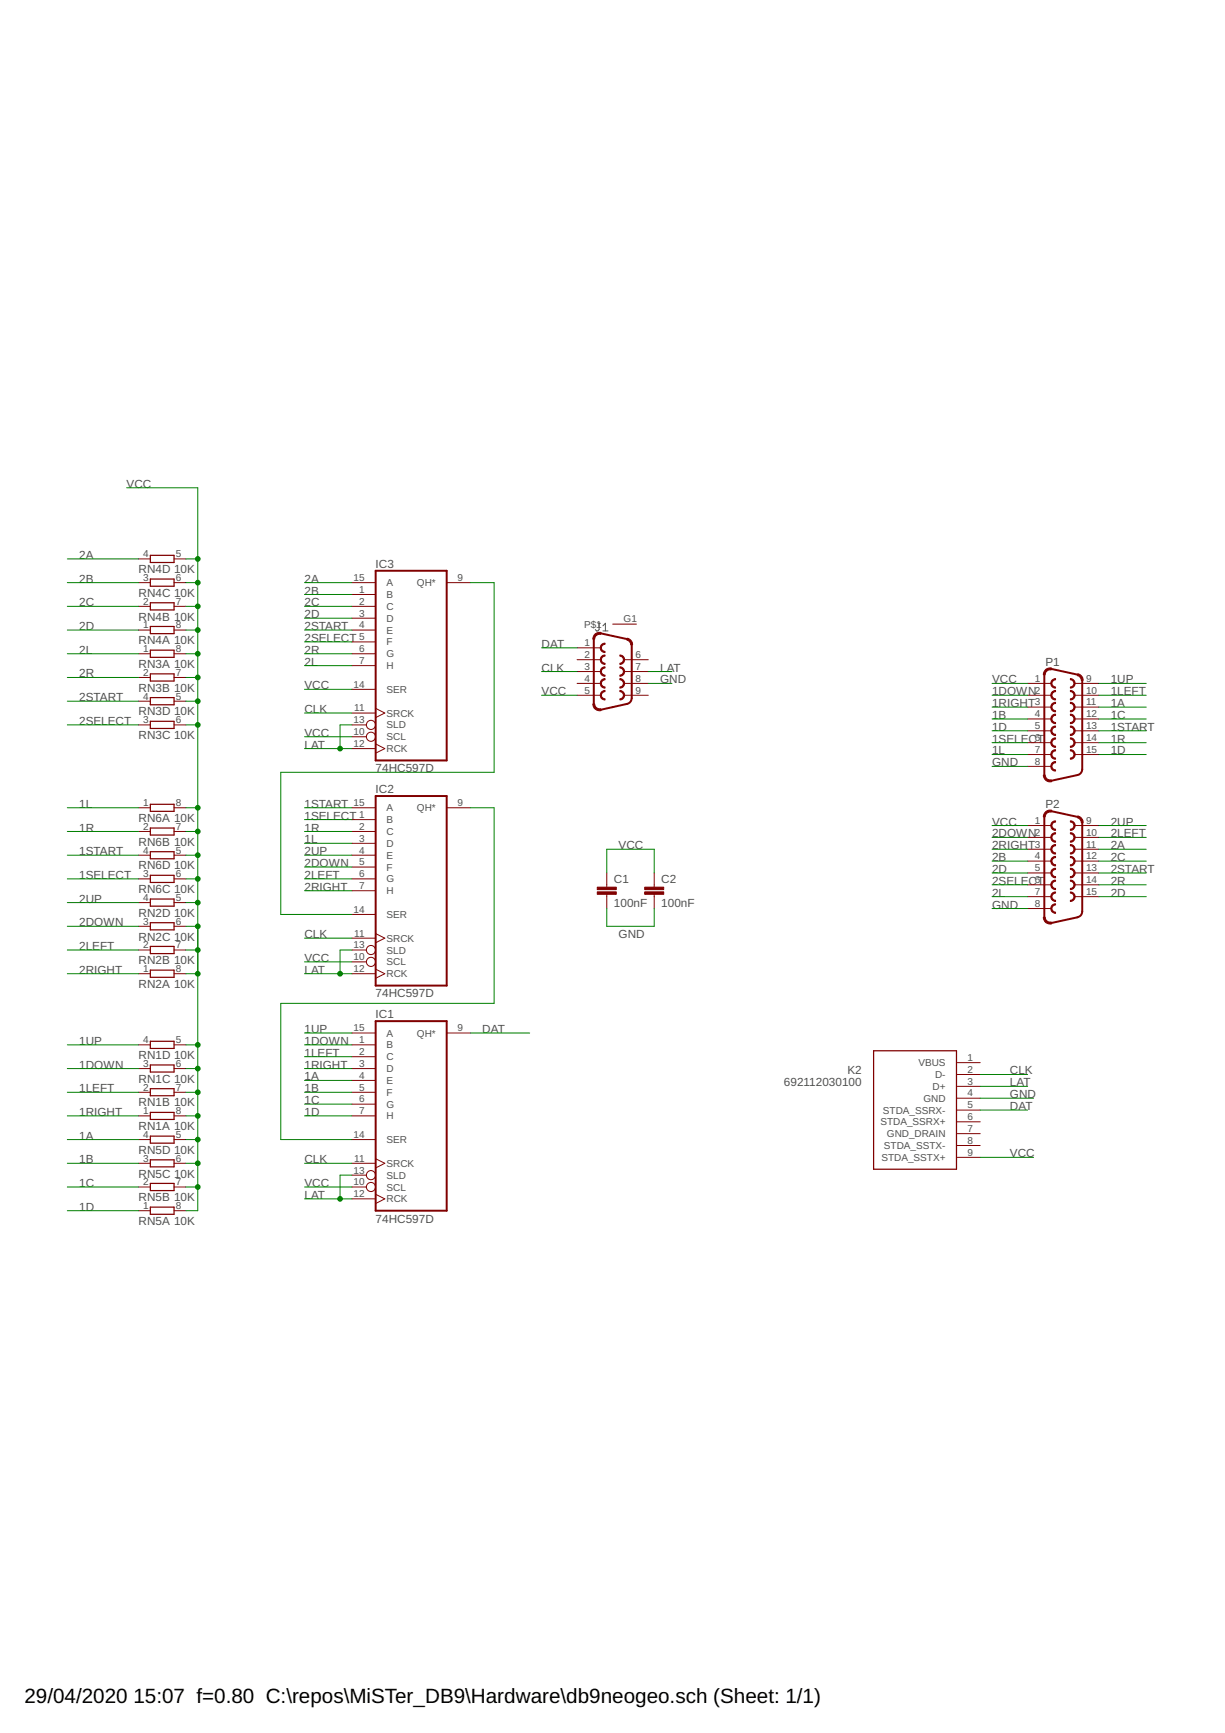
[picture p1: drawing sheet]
<svg xmlns="http://www.w3.org/2000/svg" width="210mm" height="297mm" viewBox="0 0 210 297" stroke-linecap="round" stroke-linejoin="round" font-family="sans-serif">
<path d="M102.4 106.8h.5M102.7 106.8v1.1l-.3 .2h-.2l-.2-.2M103.3 108.1h.9M103.3 107.3l.4-.5v1.3" fill="none" stroke="#505050" stroke-width=".17"/>
<g fill="#800000" stroke="#800000" stroke-width=".17">
<path d="M103.1 112.5l.4-.2h.2v.2a.61 .61 0 0 0-.6 .6 .61 .61 0 0 0 .6 .6v.2a.81 .81 0 0 1-.8-.5 .81 .81 0 0 1 .2-.9z" fill-rule="evenodd"/>
<path d="M106.2 112.3a.8 .8 0 0 1 .8 .8 .8 .8 0 0 1-.8 .8v-.2a.61 .61 0 0 0 .6-.6 .61 .61 0 0 0-.6-.6z" fill-rule="evenodd"/>
<path d="M103.1 110.4l.4-.2h.2v.2a.61 .61 0 0 0-.6 .6 .61 .61 0 0 0 .6 .7v.1a.81 .81 0 0 1-.8-.5 .81 .81 0 0 1 .2-.9z" fill-rule="evenodd"/>
<path d="M106.2 116.3a.81 .81 0 0 1 .8 .8 .81 .81 0 0 1-.8 .8v-.1a.61 .61 0 0 0 .6-.7 .61 .61 0 0 0-.6-.6z" fill-rule="evenodd"/>
<path d="M103.1 114.5l.4-.2h.2v.2a.61 .61 0 0 0-.6 .6 .61 .61 0 0 0 .6 .6v.2a.81 .81 0 0 1-.8-.5 .81 .81 0 0 1 .2-.9z" fill-rule="evenodd"/>
<path d="M106.2 114.3a.8 .8 0 0 1 .8 .8 .8 .8 0 0 1-.8 .8v-.2a.61 .61 0 0 0 .6-.6 .61 .61 0 0 0-.6-.6z" fill-rule="evenodd"/>
<path d="M103.1 116.5l.4-.2h.2v.2a.61 .61 0 0 0-.6 .6 .61 .61 0 0 0 .6 .7v.1a.81 .81 0 0 1-.8-.5 .81 .81 0 0 1 .2-.9z" fill-rule="evenodd"/>
<path d="M106.2 118.3a.81 .81 0 0 1 .8 .9 .81 .81 0 0 1-.8 .8v-.2a.61 .61 0 0 0 .6-.6 .61 .61 0 0 0-.6-.6z" fill-rule="evenodd"/>
<path d="M103.1 118.6l.4-.3h.2v.3a.61 .61 0 0 0-.6 .6 .61 .61 0 0 0 .6 .6v.2a.81 .81 0 0 1-.8-.5 .81 .81 0 0 1 .2-.9z" fill-rule="evenodd"/>
<path d="M102 108.6l.8-.2h.2l-.1 .3a.85 .85 0 0 0-1 .9h-.3v-.2z" fill-rule="evenodd"/>
<path d="M107.5 109.4l.3 .1a1.08 1.08 0 0 1 .6 1h-.3l-.2-.4-.5-.4z" fill-rule="evenodd"/>
<path d="M101.6 120.6h.3a.85 .85 0 0 0 1 .9l.1 .3a1.16 1.16 0 0 1-1.4-1.2z" fill-rule="evenodd"/>
<path d="M180.3 116.5l.4-.2h.2v.2a.61 .61 0 0 0-.6 .6 .61 .61 0 0 0 .6 .7v.1a.81 .81 0 0 1-.8-.5 .81 .81 0 0 1 .2-.9z" fill-rule="evenodd"/>
<path d="M183.4 116.3a.81 .81 0 0 1 .8 .8 .81 .81 0 0 1-.8 .8v-.1a.61 .61 0 0 0 .6-.7 .61 .61 0 0 0-.6-.6z" fill-rule="evenodd"/>
<path d="M180.3 118.6l.4-.3h.2v.3a.61 .61 0 0 0-.6 .6 .61 .61 0 0 0 .6 .6v.2a.81 .81 0 0 1-.8-.5 .81 .81 0 0 1 .2-.9z" fill-rule="evenodd"/>
<path d="M183.4 118.3a.81 .81 0 0 1 .8 .9 .81 .81 0 0 1-.8 .8v-.2a.61 .61 0 0 0 .6-.6 .61 .61 0 0 0-.6-.6z" fill-rule="evenodd"/>
<path d="M180.3 120.6l.6-.2v.2a.61 .61 0 0 0-.6 .6 .61 .61 0 0 0 .6 .6v.2a.82 .82 0 0 1-.8-.5 .82 .82 0 0 1 .2-.9z" fill-rule="evenodd"/>
<path d="M183.4 120.4a.81 .81 0 0 1 .8 .8 .81 .81 0 0 1-.8 .8v-.2a.61 .61 0 0 0 .6-.6 .61 .61 0 0 0-.6-.6z" fill-rule="evenodd"/>
<path d="M180.3 122.6l.6-.2v.2a.61 .61 0 0 0-.6 .6 .61 .61 0 0 0 .6 .6v.2a.82 .82 0 0 1-.8-.5 .82 .82 0 0 1 .2-.9z" fill-rule="evenodd"/>
<path d="M183.4 122.4a.81 .81 0 0 1 .8 .8 .81 .81 0 0 1-.8 .8v-.2a.61 .61 0 0 0 .6-.6 .61 .61 0 0 0-.6-.6z" fill-rule="evenodd"/>
<path d="M180.3 124.6l.6-.2v.3a.6 .6 0 0 0-.6 .6 .6 .6 0 0 0 .6 .6v.2a.82 .82 0 0 1-.8-.6 .82 .82 0 0 1 .2-.9z" fill-rule="evenodd"/>
<path d="M183.4 124.4a.81 .81 0 0 1 .8 .9 .81 .81 0 0 1-.8 .8v-.2a.6 .6 0 0 0 .6-.6 .6 .6 0 0 0-.6-.6z" fill-rule="evenodd"/>
<path d="M180.3 126.7l.6-.2v.2a.6 .6 0 0 0-.6 .6 .6 .6 0 0 0 .6 .6v.2a.82 .82 0 0 1-.8-.5 .82 .82 0 0 1 .2-.9z" fill-rule="evenodd"/>
<path d="M183.4 126.5a.81 .81 0 0 1 .8 .8 .81 .81 0 0 1-.8 .8v-.2a.6 .6 0 0 0 .6-.6 .6 .6 0 0 0-.6-.6z" fill-rule="evenodd"/>
<path d="M180.3 128.7l.6-.2v.2a.6 .6 0 0 0-.6 .6 .6 .6 0 0 0 .6 .6v.2a.82 .82 0 0 1-.8-.5 .82 .82 0 0 1 .2-.9z" fill-rule="evenodd"/>
<path d="M183.4 128.5a.81 .81 0 0 1 .8 .8 .81 .81 0 0 1-.8 .8v-.2a.6 .6 0 0 0 .6-.6 .6 .6 0 0 0-.6-.6z" fill-rule="evenodd"/>
<path d="M180.3 130.7l.6-.2v.2a.6 .6 0 0 0-.6 .6 .6 .6 0 0 0 .6 .7v.2a.82 .82 0 0 1-.8-.6 .82 .82 0 0 1 .2-.9z" fill-rule="evenodd"/>
<path d="M179.2 114.7l.9-.2h.1l-.1 .3a.85 .85 0 0 0-1 .9h-.3v-.2z" fill-rule="evenodd"/>
<path d="M184.7 115.5l.3 .1 .4 .4 .2 .6h-.3l-.2-.4-.5-.4z" fill-rule="evenodd"/>
<path d="M178.8 132.8h.3a.85 .85 0 0 0 1 .9l.1 .3a1.16 1.16 0 0 1-1.4-1.2z" fill-rule="evenodd"/>
<path d="M180.3 140.9l.6-.2v.2a.6 .6 0 0 0-.6 .6 .6 .6 0 0 0 .6 .6v.2a.82 .82 0 0 1-.8-.5 .82 .82 0 0 1 .2-.9z" fill-rule="evenodd"/>
<path d="M183.4 140.7a.81 .81 0 0 1 .8 .8 .81 .81 0 0 1-.8 .8v-.2a.6 .6 0 0 0 .6-.6 .6 .6 0 0 0-.6-.6z" fill-rule="evenodd"/>
<path d="M180.3 142.9l.6-.2v.2a.6 .6 0 0 0-.6 .6 .6 .6 0 0 0 .6 .6v.3a.82 .82 0 0 1-.8-.6 .82 .82 0 0 1 .2-.9z" fill-rule="evenodd"/>
<path d="M183.4 142.7a.81 .81 0 0 1 .8 .8 .81 .81 0 0 1-.8 .9v-.3a.6 .6 0 0 0 .6-.6 .6 .6 0 0 0-.6-.6z" fill-rule="evenodd"/>
<path d="M180.3 144.9l.6-.1v.2a.6 .6 0 0 0-.6 .6 .6 .6 0 0 0 .6 .6v.2a.82 .82 0 0 1-.8-.5 .82 .82 0 0 1 .2-1z" fill-rule="evenodd"/>
<path d="M183.4 144.8a.81 .81 0 0 1 .8 .8 .81 .81 0 0 1-.8 .8v-.2a.6 .6 0 0 0 .6-.6 .6 .6 0 0 0-.6-.6z" fill-rule="evenodd"/>
<path d="M180.3 147l.6-.2v.2a.6 .6 0 0 0-.6 .6 .6 .6 0 0 0 .6 .6v.2a.82 .82 0 0 1-.8-.5 .82 .82 0 0 1 .2-.9z" fill-rule="evenodd"/>
<path d="M183.4 146.8a.81 .81 0 0 1 .8 .8 .81 .81 0 0 1-.8 .8v-.2a.6 .6 0 0 0 .6-.6 .6 .6 0 0 0-.6-.6z" fill-rule="evenodd"/>
<path d="M180.3 149l.4-.2h.2v.2a.61 .61 0 0 0-.6 .6 .61 .61 0 0 0 .6 .6v.3a.82 .82 0 0 1-.8-.6 .82 .82 0 0 1 .2-.9z" fill-rule="evenodd"/>
<path d="M183.4 148.8a.81 .81 0 0 1 .8 .8 .81 .81 0 0 1-.8 .9v-.3a.61 .61 0 0 0 .6-.6 .61 .61 0 0 0-.6-.6z" fill-rule="evenodd"/>
<path d="M180.3 151l.4-.1h.2v.1a.61 .61 0 0 0-.6 .7 .61 .61 0 0 0 .6 .6v.2a.82 .82 0 0 1-.8-.5 .82 .82 0 0 1 .2-1z" fill-rule="evenodd"/>
<path d="M183.4 150.9a.81 .81 0 0 1 .8 .8 .81 .81 0 0 1-.8 .8v-.2a.61 .61 0 0 0 .6-.6 .61 .61 0 0 0-.6-.7z" fill-rule="evenodd"/>
<path d="M180.3 153.1l.4-.2h.2v.2a.61 .61 0 0 0-.6 .6 .61 .61 0 0 0 .6 .6v.2a.82 .82 0 0 1-.8-.5 .82 .82 0 0 1 .2-.9z" fill-rule="evenodd"/>
<path d="M183.4 152.9a.81 .81 0 0 1 .8 .8 .81 .81 0 0 1-.8 .8v-.2a.61 .61 0 0 0 .6-.6 .61 .61 0 0 0-.6-.6z" fill-rule="evenodd"/>
<path d="M180.3 155.1l.4-.2h.2v.2a.61 .61 0 0 0-.6 .6 .61 .61 0 0 0 .6 .6v.2a.82 .82 0 0 1-.8-.5 .82 .82 0 0 1 .2-.9z" fill-rule="evenodd"/>
<path d="M179.2 139.1l.5-.2h.4h.1l-.1 .3a.85 .85 0 0 0-1 .8h-.3v-.1z" fill-rule="evenodd"/>
<path d="M184.7 139.8l.3 .2 .4 .4 .2 .6h-.3l-.3-.6-.4-.2z" fill-rule="evenodd"/>
<path d="M178.8 157.2h.3a.85 .85 0 0 0 1 .8l.1 .3a1.14 1.14 0 0 1-1.4-1.1z" fill-rule="evenodd"/>
</g>
<path d="M64.4 97.8h12.1v32.5h-12.1zM101.7 109.6v11M103 108.6l4.4 .9M108.2 110.5v9.2a1.02 1.02 0 0 1-.8 .9l-4.4 1M178.9 115.7v17.1M180.2 114.7l4.4 .9M185.4 116.6v15.2a1.02 1.02 0 0 1-.8 1l-4.4 1M64.4 136.4h12.1v32.5h-12.1zM180.2 139l4.4 1M178.9 140v17.2M185.4 141v15.2a1.02 1.02 0 0 1-.8 1l-4.4 1M64.4 175h12.1v32.5h-12.1z" fill="none" stroke="#800000" stroke-width=".34"/>
<g fill="none" stroke="#800000" stroke-width=".17">
<path d="M23.7 95.8h2.1M23.7 99.9h2.1M29.8 95.8h2.1M29.8 99.9h2.1M60.3 99.9h4.1M76.5 99.9h4.1M23.7 103.9h2.1M23.7 108h2.1M23.7 112.1h2.1M23.7 116.1h2.1M29.8 103.9h2.1M29.8 108h2.1"/>
<path d="M29.8 112.1h2.1M29.8 116.1h2.1M60.3 103.9h4.1M60.3 108h4.1M60.3 112.1h4.1M60.3 101.9h4.1M60.3 106h4.1M60.3 110h4.1M60.3 114.1h4.1M60.3 118.2h4.1M98.9 111h4.1M98.9 113.1h4.1"/>
<path d="M98.9 115.1h4.1M98.9 117.1h4.1M98.9 119.2h4.1M105 107h4.1M107 113.1h4.1M107 115.1h4.1M107 117.1h4.1M107 119.2h4.1M176.1 117.1h4M176.1 119.2h4M184.2 117.1h4.1M184.2 119.2h4.1"/>
<path d="M23.7 120.2h2.1M23.7 124.2h2.1M23.7 138.5h2.1M29.8 120.2h2.1M29.8 124.2h2.1M29.8 138.5h2.1M60.3 124.2h2.5M60.3 126.3h2.5M60.3 122.2h4.1M60.3 128.3h4.1M60.3 138.5h4.1M64.4 121.4l1.5 .8-1.5 .8"/>
<path d="M64.4 127.5l1.5 .8-1.5 .8M76.5 138.5h4.1M176.1 121.2h4M176.1 123.2h4M176.1 125.3h4M176.1 127.3h4M176.1 129.3h4M176.1 131.4h4M184.2 121.2h4.1M184.2 123.2h4.1M184.2 125.3h4.1M184.2 127.3h4.1"/>
<path d="M184.2 129.3h4.1M23.7 146.6h2.1M23.7 150.6h2.1M23.7 154.7h2.1M23.7 158.8h2.1M23.7 142.5h2.1M29.8 146.6h2.1M29.8 150.6h2.1M29.8 154.7h2.1M29.8 158.8h2.1M29.8 142.5h2.1M60.3 146.6h4.1"/>
<path d="M60.3 150.6h4.1M60.3 140.5h4.1M60.3 142.5h4.1M60.3 144.5h4.1M60.3 148.6h4.1M60.3 152.7h4.1M60.3 156.7h4.1M104 149.6v2.5M104 153.3v2.4M112.1 149.6v2.5M112.1 153.3v2.4M176.1 141.5h4"/>
<path d="M176.1 143.5h4M176.1 145.6h4M176.1 147.6h4M176.1 149.6h4M176.1 151.7h4M176.1 153.7h4M176.1 155.7h4M184.2 141.5h4.1M184.2 143.5h4.1M184.2 145.6h4.1M184.2 147.6h4.1M184.2 149.6h4.1"/>
<path d="M184.2 151.7h4.1M184.2 153.7h4.1M23.7 162.8h2.1M23.7 166.9h2.1M23.7 179.1h2.1M29.8 162.8h2.1M29.8 166.9h2.1M29.8 179.1h2.1M60.3 162.8h2.5M60.3 166.9h4.1M60.3 164.9h2.5M60.3 160.8h4.1"/>
<path d="M60.3 179.1h4.1M60.3 177.1h4.1M64.4 160l1.5 .8-1.5 .8M64.4 166.1l1.5 .8-1.5 .8M76.5 177.1h4.1M23.7 183.2h2.1M23.7 187.2h2.1M23.7 191.3h2.1M23.7 199.4h2.1M23.7 195.3h2.1M29.8 183.2h2.1M29.8 187.2h2.1"/>
<path d="M29.8 191.3h2.1M29.8 199.4h2.1M29.8 195.3h2.1M60.3 181.1h4.1M60.3 183.2h4.1M60.3 185.2h4.1M60.3 187.2h4.1M60.3 189.3h4.1M60.3 191.3h4.1M60.3 199.4h4.1M60.3 195.3h4.1M64.4 198.6l1.5 .8-1.5 .8"/>
<path d="M163.9 182.1h4.1M163.9 184.2h4.1M163.9 186.2h4.1M163.9 188.2h4.1M163.9 190.3h4.1M163.9 192.3h4.1M163.9 194.3h4.1M163.9 196.3h4.1M163.9 198.4h4.1M23.7 203.5h2.1M23.7 207.5h2.1M29.8 203.5h2.1"/>
<path d="M29.8 207.5h2.1M60.3 203.5h2.5M60.3 205.5h4.1M60.3 201.4h2.5M64.4 204.7l1.5 .8-1.5 .8"/>
<circle cx="63.6" cy="124.2" r=".78"/>
<circle cx="63.6" cy="126.3" r=".78"/>
<circle cx="63.6" cy="162.8" r=".78"/>
<circle cx="63.6" cy="164.9" r=".78"/>
<circle cx="63.6" cy="203.5" r=".78"/>
<circle cx="63.6" cy="201.4" r=".78"/>
</g>
<g fill="none" stroke="#800000" stroke-width=".21">
<path d="M25.8 95.2h4v1.2h-4zM25.8 99.3h4v1.2h-4zM25.8 103.3h4v1.2h-4zM25.8 107.4h4v1.2h-4zM25.8 111.4h4v1.3h-4zM25.8 115.5h4v1.2h-4zM25.8 119.6h4v1.2h-4zM25.8 123.6h4v1.3h-4zM25.8 137.9h4v1.2h-4zM25.8 141.9h4v1.2h-4zM25.8 146h4v1.2h-4zM25.8 150h4v1.3h-4z"/>
<path d="M25.8 154.1h4v1.2h-4zM25.8 158.2h4v1.2h-4zM25.8 162.2h4v1.2h-4zM25.8 166.3h4v1.2h-4zM25.8 178.5h4v1.2h-4zM25.8 182.5h4v1.2h-4zM25.8 186.6h4v1.2h-4zM25.8 190.7h4v1.2h-4zM25.8 194.7h4v1.2h-4zM25.8 198.8h4v1.2h-4zM149.7 180.1h14.2v20.3h-14.2zM25.8 202.8h4v1.3h-4z"/>
<path d="M25.8 206.9h4v1.2h-4z"/>
</g>
<g fill="#800000" stroke="#800000" stroke-width=".17">
<path d="M110.5 152.9h3.2v.4h-3.2z"/>
<path d="M110.5 152.1h3.2v.4h-3.2z"/>
<path d="M102.3 152.9h3.3v.4h-3.3z"/>
<path d="M102.3 152.1h3.3v.4h-3.3z"/>
</g>
<g fill="none" stroke="#008000" stroke-width=".17">
<path d="M11.5 99.9h12.2M11.5 95.8h12.2M21.7 83.6h12.2v123.9h-2M31.9 99.9h2M31.9 95.8h2M52.2 99.9h8.1M80.6 99.9h4.1v32.5h-36.6v24.3h12.2M11.5 103.9h12.2M11.5 116.1h12.2M11.5 112.1h12.2M11.5 108h12.2M31.9 103.9h2"/>
<path d="M31.9 116.1h2M31.9 112.1h2M31.9 108h2M52.2 118.2h8.1M52.2 103.9h8.1M52.2 112.1h8.1M52.2 108h8.1M52.2 101.9h8.1M52.2 110h8.1M52.2 106h8.1M52.2 114.1h8.1M92.8 115.1h6.1"/>
<path d="M92.8 111h6.1M92.8 119.2h6.1M111.1 115.1h4M111.1 117.1h4M170 117.1h6.1M170 119.2h6.1M188.3 117.1h8.1M188.3 119.2h8.1M11.5 124.2h12.2M11.5 120.2h12.2M11.5 138.5h12.2M31.9 124.2h2"/>
<path d="M31.9 120.2h2M31.9 138.5h2M52.2 122.2h8.1M52.2 128.3h8.1M52.2 126.3h8.1M52.2 138.5h8.1M60.3 124.2h-2v4.1M80.6 138.5h4.1v33.5h-36.6v23.3h12.2M170 131.4h6.1M170 123.2h6.1M170 125.3h6.1M170 129.3h6.1"/>
<path d="M170 121.2h6.1M170 127.3h6.1M188.3 123.2h8.1M188.3 125.3h8.1M188.3 129.3h8.1M188.3 121.2h8.1M188.3 127.3h8.1M11.5 158.8h12.2M11.5 154.7h12.2M11.5 150.6h12.2M11.5 146.6h12.2M11.5 142.5h12.2"/>
<path d="M31.9 158.8h2M31.9 154.7h2M31.9 150.6h2M31.9 146.6h2M31.9 142.5h2M52.2 150.6h8.1M52.2 146.6h8.1M52.2 142.5h8.1M52.2 148.6h8.1M52.2 140.5h8.1M52.2 152.7h8.1M52.2 144.5h8.1"/>
<path d="M104 149.6v-4h8.1v4M104 155.7v3.1h8.1v-3.1M170 155.7h6.1M170 141.5h6.1M170 145.6h6.1M170 147.6h6.1M170 143.5h6.1M170 151.7h6.1M170 149.6h6.1M170 153.7h6.1M188.3 141.5h8.1M188.3 145.6h8.1"/>
<path d="M188.3 147.6h8.1M188.3 143.5h8.1M188.3 151.7h8.1M188.3 149.6h8.1M188.3 153.7h8.1M11.5 162.8h12.2M11.5 166.9h12.2M11.5 179.1h12.2M31.9 162.8h2M31.9 166.9h2M31.9 179.1h2M52.2 160.8h8.1"/>
<path d="M52.2 177.1h8.1M52.2 166.9h8.1M52.2 164.9h8.1M52.2 179.1h8.1M60.3 162.8h-2v4.1M80.6 177.1h10.2M11.5 199.4h12.2M11.5 195.3h12.2M11.5 191.3h12.2M11.5 187.2h12.2M11.5 183.2h12.2M31.9 199.4h2"/>
<path d="M31.9 195.3h2M31.9 191.3h2M31.9 187.2h2M31.9 183.2h2M52.2 199.4h8.1M52.2 191.3h8.1M52.2 187.2h8.1M52.2 183.2h8.1M52.2 181.1h8.1M52.2 189.3h8.1M52.2 185.2h8.1M168 184.2h8.1"/>
<path d="M168 190.3h8.1M168 188.2h9.1M168 186.2h8.1M168 198.4h9.1M11.5 203.5h12.2M11.5 207.5h12.2M31.9 203.5h2M52.2 205.5h8.1M52.2 203.5h8.1M60.3 201.4h-2v4.1"/>
</g>
<g fill="#008000" stroke="#008000" stroke-width=".17">
<circle cx="58.3" cy="166.9" r=".4"/>
<circle cx="58.3" cy="128.3" r=".4"/>
<circle cx="58.3" cy="205.5" r=".4"/>
<circle cx="33.9" cy="108" r=".4"/>
<circle cx="33.9" cy="112.1" r=".4"/>
<circle cx="33.9" cy="116.1" r=".4"/>
<circle cx="33.9" cy="120.2" r=".4"/>
<circle cx="33.9" cy="124.2" r=".4"/>
<circle cx="33.9" cy="162.8" r=".4"/>
<circle cx="33.9" cy="158.8" r=".4"/>
<circle cx="33.9" cy="154.7" r=".4"/>
<circle cx="33.9" cy="150.6" r=".4"/>
<circle cx="33.9" cy="146.6" r=".4"/>
<circle cx="33.9" cy="103.9" r=".4"/>
<circle cx="33.9" cy="95.8" r=".4"/>
<circle cx="33.9" cy="99.9" r=".4"/>
<circle cx="33.9" cy="138.5" r=".4"/>
<circle cx="33.9" cy="142.5" r=".4"/>
<circle cx="33.9" cy="203.5" r=".4"/>
<circle cx="33.9" cy="199.4" r=".4"/>
<circle cx="33.9" cy="195.3" r=".4"/>
<circle cx="33.9" cy="191.3" r=".4"/>
<circle cx="33.9" cy="187.2" r=".4"/>
<circle cx="33.9" cy="179.1" r=".4"/>
<circle cx="33.9" cy="183.2" r=".4"/>
<circle cx="33.9" cy="166.9" r=".4"/>
</g>
<g font-size="3.5">
<text x="4.2" y="291.8">29/04/2020</text>
<text x="22.9" y="291.8">15:07 f=0.80 C:\repos\MiSTer_DB9\Hardware\db9neogeo.sch (Sheet: 1/1)</text>
</g>
<g font-size="2" fill="#505050">
<text x="21.7" y="83.6">VCC</text>
<text x="13.6" y="95.8">2A</text>
<text x="13.6" y="99.9">2B</text>
<text x="23.7" y="98.2">RN4D 10K</text>
<text x="52.2" y="101.9">2B</text>
<text x="52.2" y="99.9">2A</text>
<text x="64.4" y="97.3">IC3</text>
<text x="13.6" y="103.9">2C</text>
<text x="13.6" y="108">2D</text>
<text x="23.7" y="102.3">RN4C 10K</text>
<text x="23.7" y="106.4">RN4B 10K</text>
<text x="52.2" y="103.9">2C</text>
<text x="52.2" y="108">2START</text>
<text x="52.2" y="106">2D</text>
<text x="13.6" y="112.1">2L</text>
<text x="23.7" y="110.4">RN4A 10K</text>
<text x="52.2" y="110">2SELECT</text>
<text x="52.2" y="112.1">2R</text>
<text x="92.8" y="111">DAT</text>
<text x="13.6" y="116.1">2R</text>
<text x="23.7" y="114.5">RN3A 10K</text>
<text x="23.7" y="118.6">RN3B 10K</text>
<text x="52.2" y="118.1">VCC</text>
<text x="52.2" y="114.1">2L</text>
<text x="92.8" y="115.1">CLK</text>
<text x="92.8" y="119.2">VCC</text>
<text x="113.1" y="117.1">GND</text>
<text x="113.1" y="115.1">LAT</text>
<text x="170" y="117.1">VCC</text>
<text x="170" y="119.2">1DOWN</text>
<text x="179.1" y="114.1">P1</text>
<text x="190.3" y="117.1">1UP</text>
<text x="190.3" y="119.2">1LEFT</text>
<text x="13.6" y="124.2">2SELECT</text>
<text x="13.6" y="120.2">2START</text>
<text x="23.7" y="122.6">RN3D 10K</text>
<text x="52.2" y="122.2">CLK</text>
<text x="170" y="123.2">1B</text>
<text x="170" y="125.3">1D</text>
<text x="170" y="121.2">1RIGHT</text>
<text x="190.3" y="123.2">1C</text>
<text x="190.3" y="125.3">1START</text>
<text x="190.3" y="121.2">1A</text>
<text x="23.7" y="126.7">RN3C 10K</text>
<text x="52.2" y="128.3">LAT</text>
<text x="52.2" y="126.3">VCC</text>
<text x="170" y="131.4">GND</text>
<text x="170" y="127.3">1SELECT</text>
<text x="170" y="129.3">1L</text>
<text x="190.3" y="129.3">1D</text>
<text x="190.3" y="127.3">1R</text>
<text x="64.4" y="132.4">74HC597D</text>
<text x="64.4" y="135.9">IC2</text>
<text x="13.6" y="138.5">1L</text>
<text x="13.6" y="142.5">1R</text>
<text x="23.7" y="140.9">RN6A 10K</text>
<text x="52.2" y="138.5">1START</text>
<text x="52.2" y="140.5">1SELECT</text>
<text x="52.2" y="142.5">1R</text>
<text x="170" y="141.5">VCC</text>
<text x="170" y="143.5">2DOWN</text>
<text x="179.1" y="138.5">P2</text>
<text x="190.3" y="141.5">2UP</text>
<text x="190.3" y="143.5">2LEFT</text>
<text x="13.6" y="146.6">1START</text>
<text x="23.7" y="149">RN6D 10K</text>
<text x="23.7" y="145">RN6B 10K</text>
<text x="52.2" y="148.6">2DOWN</text>
<text x="52.2" y="146.6">2UP</text>
<text x="52.2" y="144.6">1L</text>
<text x="106" y="145.6">VCC</text>
<text x="170" y="147.6">2B</text>
<text x="170" y="149.6">2D</text>
<text x="170" y="145.6">2RIGHT</text>
<text x="190.3" y="145.6">2A</text>
<text x="190.3" y="147.6">2C</text>
<text x="190.3" y="149.6">2START</text>
<text x="13.6" y="154.7">2UP</text>
<text x="13.6" y="150.6">1SELECT</text>
<text x="23.7" y="153.1">RN6C 10K</text>
<text x="52.2" y="150.6">2LEFT</text>
<text x="52.2" y="152.7">2RIGHT</text>
<text x="105.2" y="155.4">100nF</text>
<text x="105.2" y="151.4">C1</text>
<text x="113.3" y="155.4">100nF</text>
<text x="113.3" y="151.4">C2</text>
<text x="170" y="155.7">GND</text>
<text x="170" y="151.7">2SELECT</text>
<text x="170" y="153.7">2L</text>
<text x="190.3" y="153.7">2D</text>
<text x="190.3" y="151.7">2R</text>
<text x="13.6" y="158.8">2DOWN</text>
<text x="23.7" y="157.1">RN2D 10K</text>
<text x="23.7" y="161.2">RN2C 10K</text>
<text x="52.2" y="160.8">CLK</text>
<text x="106" y="160.8">GND</text>
<text x="13.6" y="162.8">2LEFT</text>
<text x="13.6" y="166.9">2RIGHT</text>
<text x="23.7" y="165.3">RN2B 10K</text>
<text x="52.2" y="166.9">LAT</text>
<text x="52.2" y="164.9">VCC</text>
<text x="23.7" y="169.3">RN2A 10K</text>
<text x="64.4" y="171">74HC597D</text>
<text x="13.6" y="179.1">1UP</text>
<text x="52.2" y="177.1">1UP</text>
<text x="52.2" y="179.1">1DOWN</text>
<text x="64.4" y="174.5">IC1</text>
<text x="82.6" y="177.1">DAT</text>
<text x="13.6" y="183.1">1DOWN</text>
<text x="23.7" y="181.5">RN1D 10K</text>
<text x="23.7" y="185.6">RN1C 10K</text>
<text x="52.2" y="181.1">1LEFT</text>
<text x="52.2" y="183.1">1RIGHT</text>
<text x="52.2" y="185.2">1A</text>
<text x="145.2" y="184.2">K2</text>
<text x="173" y="184.2">CLK</text>
<text x="13.6" y="187.2">1LEFT</text>
<text x="13.6" y="191.3">1RIGHT</text>
<text x="23.7" y="189.6">RN1B 10K</text>
<text x="52.2" y="187.2">1B</text>
<text x="52.2" y="189.2">1C</text>
<text x="52.2" y="191.3">1D</text>
<text x="134.3" y="186.2">692112030100</text>
<text x="173" y="190.3">DAT</text>
<text x="173" y="188.2">GND</text>
<text x="173" y="186.2">LAT</text>
<text x="13.6" y="195.3">1A</text>
<text x="23.7" y="193.7">RN1A 10K</text>
<text x="23.7" y="197.8">RN5D 10K</text>
<text x="13.6" y="199.4">1B</text>
<text x="13.6" y="203.5">1C</text>
<text x="23.7" y="201.8">RN5C 10K</text>
<text x="52.2" y="199.4">CLK</text>
<text x="52.2" y="203.5">VCC</text>
<text x="173" y="198.4">VCC</text>
<text x="13.6" y="207.5">1D</text>
<text x="23.7" y="205.9">RN5B 10K</text>
<text x="23.7" y="210">RN5A 10K</text>
<text x="52.2" y="205.5">LAT</text>
<text x="64.4" y="209.6">74HC597D</text>
</g>
<g font-size="1.7" fill="#505050">
<text x="24.5" y="95.5">4</text>
<text x="30.1" y="95.5">5</text>
<text x="24.5" y="99.6">3</text>
<text x="30.1" y="99.6">6</text>
<text x="60.6" y="99.6">15</text>
<text x="61.5" y="101.6">1</text>
<text x="66.2" y="100.5">A</text>
<text x="71.4" y="100.5">QH*</text>
<text x="78.4" y="99.6">9</text>
<text x="24.5" y="103.6">2</text>
<text x="24.5" y="107.7">1</text>
<text x="30.1" y="103.6">7</text>
<text x="30.1" y="107.7">8</text>
<text x="61.5" y="103.6">2</text>
<text x="61.5" y="105.7">3</text>
<text x="61.5" y="107.7">4</text>
<text x="66.2" y="102.5">B</text>
<text x="66.2" y="104.5">C</text>
<text x="66.2" y="106.6">D</text>
<text x="100.1" y="107.6">P$1</text>
<text x="106.9" y="106.7">G1</text>
<text x="24.5" y="111.8">1</text>
<text x="30.1" y="111.8">8</text>
<text x="61.5" y="109.7">5</text>
<text x="61.5" y="111.8">6</text>
<text x="61.5" y="113.8">7</text>
<text x="66.2" y="108.6">E</text>
<text x="66.2" y="110.6">F</text>
<text x="66.2" y="112.7">G</text>
<text x="100.1" y="110.8">1</text>
<text x="100.1" y="112.8">2</text>
<text x="108.9" y="112.8">6</text>
<text x="24.5" y="119.9">4</text>
<text x="24.5" y="115.8">2</text>
<text x="30.1" y="119.9">5</text>
<text x="30.1" y="115.8">7</text>
<text x="60.6" y="117.9">14</text>
<text x="66.2" y="114.7">H</text>
<text x="66.2" y="118.8">SER</text>
<text x="100.1" y="114.8">3</text>
<text x="100.1" y="116.8">4</text>
<text x="100.1" y="118.9">5</text>
<text x="108.9" y="114.8">7</text>
<text x="108.9" y="116.8">8</text>
<text x="108.9" y="118.9">9</text>
<text x="177.3" y="116.8">1</text>
<text x="177.3" y="118.9">2</text>
<text x="186.1" y="116.8">9</text>
<text x="186.1" y="118.9">10</text>
<text x="24.5" y="124">3</text>
<text x="30.1" y="124">6</text>
<text x="60.6" y="126">10</text>
<text x="60.6" y="124">13</text>
<text x="60.7" y="121.9">11</text>
<text x="66.2" y="122.8">SRCK</text>
<text x="66.2" y="124.9">SLD</text>
<text x="177.3" y="120.9">3</text>
<text x="177.3" y="122.9">4</text>
<text x="177.3" y="125">5</text>
<text x="186.1" y="120.9">11</text>
<text x="186.1" y="122.9">12</text>
<text x="186.1" y="125">13</text>
<text x="60.6" y="128">12</text>
<text x="66.2" y="126.9">SCL</text>
<text x="66.2" y="128.9">RCK</text>
<text x="177.3" y="127">6</text>
<text x="177.3" y="129">7</text>
<text x="177.3" y="131.1">8</text>
<text x="186.1" y="127">14</text>
<text x="186.1" y="129">15</text>
<text x="24.5" y="138.2">1</text>
<text x="24.5" y="142.2">2</text>
<text x="30.1" y="138.2">8</text>
<text x="30.1" y="142.2">7</text>
<text x="60.6" y="138.2">15</text>
<text x="61.5" y="140.2">1</text>
<text x="61.5" y="142.2">2</text>
<text x="66.2" y="141.1">B</text>
<text x="66.2" y="143.1">C</text>
<text x="66.2" y="139.1">A</text>
<text x="71.4" y="139.1">QH*</text>
<text x="78.4" y="138.2">9</text>
<text x="177.3" y="141.2">1</text>
<text x="177.3" y="143.3">2</text>
<text x="186.1" y="141.2">9</text>
<text x="186.1" y="143.3">10</text>
<text x="24.5" y="146.3">4</text>
<text x="30.1" y="146.3">5</text>
<text x="61.5" y="144.3">3</text>
<text x="61.5" y="146.3">4</text>
<text x="61.5" y="148.3">5</text>
<text x="66.2" y="145.2">D</text>
<text x="66.2" y="147.2">E</text>
<text x="66.2" y="149.2">F</text>
<text x="177.3" y="145.3">3</text>
<text x="177.3" y="147.3">4</text>
<text x="177.3" y="149.3">5</text>
<text x="186.1" y="145.3">11</text>
<text x="186.1" y="147.3">12</text>
<text x="186.1" y="149.3">13</text>
<text x="24.5" y="150.4">3</text>
<text x="24.5" y="154.4">4</text>
<text x="30.1" y="150.4">6</text>
<text x="30.1" y="154.4">5</text>
<text x="61.5" y="150.4">6</text>
<text x="61.5" y="152.4">7</text>
<text x="66.2" y="151.3">G</text>
<text x="66.2" y="153.3">H</text>
<text x="177.3" y="151.4">6</text>
<text x="177.3" y="153.4">7</text>
<text x="177.3" y="155.4">8</text>
<text x="186.1" y="151.4">14</text>
<text x="186.1" y="153.4">15</text>
<text x="24.5" y="158.5">3</text>
<text x="30.1" y="158.5">6</text>
<text x="60.6" y="156.5">14</text>
<text x="60.7" y="160.5">11</text>
<text x="66.2" y="161.4">SRCK</text>
<text x="66.2" y="157.4">SER</text>
<text x="24.5" y="162.6">2</text>
<text x="24.5" y="166.6">1</text>
<text x="30.1" y="162.6">7</text>
<text x="30.1" y="166.6">8</text>
<text x="60.6" y="164.6">10</text>
<text x="60.6" y="166.6">12</text>
<text x="60.6" y="162.6">13</text>
<text x="66.2" y="165.5">SCL</text>
<text x="66.2" y="167.5">RCK</text>
<text x="66.2" y="163.4">SLD</text>
<text x="24.5" y="178.8">4</text>
<text x="30.1" y="178.8">5</text>
<text x="60.6" y="176.8">15</text>
<text x="61.5" y="178.8">1</text>
<text x="66.2" y="179.7">B</text>
<text x="66.2" y="177.7">A</text>
<text x="71.4" y="177.7">QH*</text>
<text x="78.4" y="176.8">9</text>
<text x="24.5" y="182.9">3</text>
<text x="30.1" y="182.9">6</text>
<text x="61.5" y="180.8">2</text>
<text x="61.5" y="182.9">3</text>
<text x="61.5" y="184.9">4</text>
<text x="66.2" y="181.7">C</text>
<text x="66.2" y="183.8">D</text>
<text x="66.2" y="185.8">E</text>
<text x="157.4" y="182.7">VBUS</text>
<text x="160.2" y="184.8">D-</text>
<text x="165.8" y="181.8">1</text>
<text x="165.8" y="183.9">2</text>
<text x="165.8" y="185.9">3</text>
<text x="24.5" y="186.9">2</text>
<text x="24.5" y="191">1</text>
<text x="30.1" y="186.9">7</text>
<text x="30.1" y="191">8</text>
<text x="61.5" y="186.9">5</text>
<text x="61.5" y="189">6</text>
<text x="61.5" y="191">7</text>
<text x="66.2" y="187.8">F</text>
<text x="66.2" y="189.9">G</text>
<text x="66.2" y="191.9">H</text>
<text x="151.3" y="190.9">STDA_SSRX-</text>
<text x="158.2" y="188.8">GND</text>
<text x="159.8" y="186.8">D+</text>
<text x="165.8" y="187.9">4</text>
<text x="165.8" y="190">5</text>
<text x="24.5" y="195.1">4</text>
<text x="30.1" y="195.1">5</text>
<text x="60.6" y="195.1">14</text>
<text x="66.2" y="195.9">SER</text>
<text x="150.9" y="192.9">STDA_SSRX+</text>
<text x="151.5" y="197">STDA_SSTX-</text>
<text x="152" y="194.9">GND_DRAIN</text>
<text x="165.8" y="192">6</text>
<text x="165.8" y="194">7</text>
<text x="165.8" y="196.1">8</text>
<text x="24.5" y="203.2">2</text>
<text x="24.5" y="199.1">3</text>
<text x="30.1" y="203.2">7</text>
<text x="30.1" y="199.1">6</text>
<text x="60.6" y="203.2">10</text>
<text x="60.6" y="201.1">13</text>
<text x="60.7" y="199.1">11</text>
<text x="66.2" y="200">SRCK</text>
<text x="66.2" y="202">SLD</text>
<text x="151" y="199">STDA_SSTX+</text>
<text x="165.8" y="198.1">9</text>
<text x="24.5" y="207.2">1</text>
<text x="30.1" y="207.2">8</text>
<text x="60.6" y="205.2">12</text>
<text x="66.2" y="204.1">SCL</text>
<text x="66.2" y="206.1">RCK</text>
</g>
</svg>
